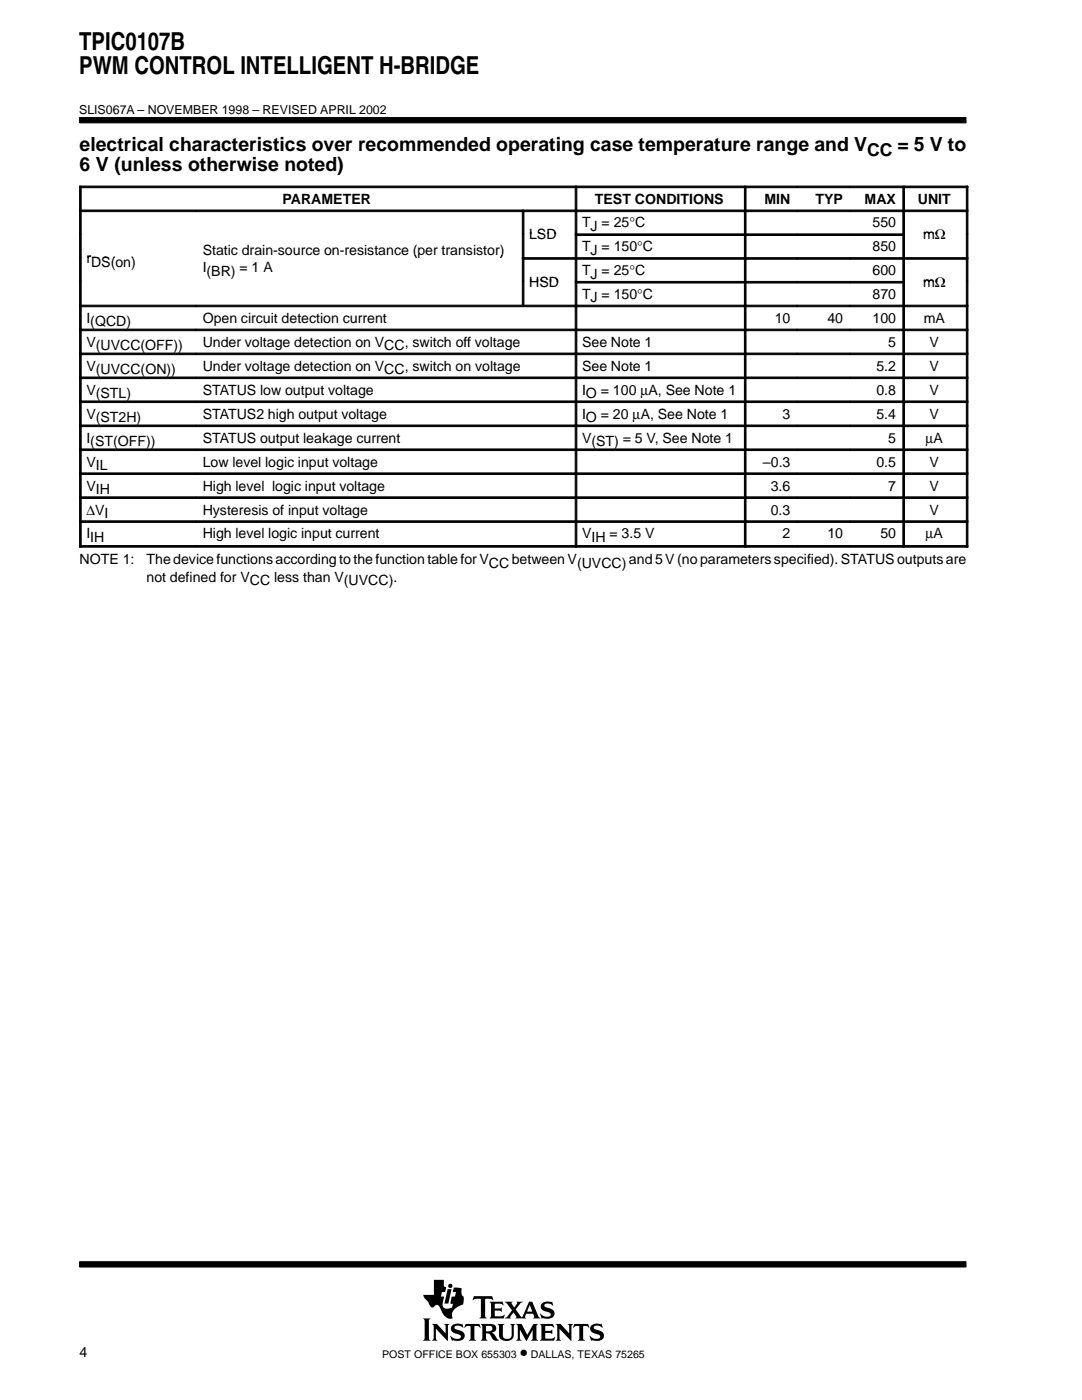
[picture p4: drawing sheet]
<svg xmlns="http://www.w3.org/2000/svg" width="216mm" height="279mm" viewBox="0 0 216 279" stroke-linecap="round" stroke-linejoin="round" font-family="sans-serif">
<g fill="#000" stroke="#000" stroke-width=".2">
<path d="M15.9 23.5h176.9v1h-176.9z" fill-rule="evenodd"/>
<path d="M15.9 251.8h176.9v1.1h-176.9z" fill-rule="evenodd"/>
</g>
<g fill="#000">
<path d="M89.3 257.3h.8l-.6 2.9h-.8z"/>
<path d="M84.4 263.1h1.5l-.3 .4v3.7l.3 .4h-1.5l.3-.6v-3.4z" fill-rule="evenodd"/>
<path d="M86.2 264.2h1l1.7 1.9v-1.5l-.3-.4h1.1l-.3 .4v3l-2.4-2.4v2l.3 .4h-1.1l.3-.6v-2.3z" fill-rule="evenodd"/>
<path d="M86.6 255.4h2v1.3l.4 .2-.2 1h-.6l-.2 .9h.6l-.2 1.1a1.11 1.11 0 0 0 .3 1.2l.6 .1 .9-.3 .2-.7-.5-.1 .2-1.3h.7l.2-.9h-.7l.3-1 1.5 .2v1l.1 .4 .3 .3v.9a.54 .54 0 0 1-.4 .7l-.4 .2a2.35 2.35 0 0 0-1.5 1.6v.4a.29 .29 0 0 1 .1 .3 .29 .29 0 0 1-.2 .3h-.1a2.21 2.21 0 0 1-2-1.9l-.1-.1a.68 .68 0 0 0-.5-.7 .68 .68 0 0 0-.8 .4 .88 .88 0 0 1-1.1-.9l-.8-.9-.2-.7h2.1z" fill-rule="evenodd"/>
<path d="M90.2 264.5a2.17 2.17 0 0 1 1.9-.2l.1-.1 .3 .8-.8-.4h-.7a.36 .36 0 0 0-.3 .4 .36 .36 0 0 0 .4 .3l.3 .1a1.19 1.19 0 0 1 1.3 1.5l-.1 .1a1.23 1.23 0 0 1-1.1 .6l-1.1-.1-.2 .1-.4-1h.1a1.37 1.37 0 0 0 2.1 .3 .6 .6 0 0 0-.8-.7 1.08 1.08 0 0 1-1-.5 1.08 1.08 0 0 1 0-1.1z" fill-rule="evenodd"/>
<path d="M92.9 264.2h2.8l.2 .8-.5-.4h-.6l-.1 .2v2.4l.3 .4h-1.4l.2-.3 .1-.3v-2.3l-.7-.1-.6 .4z" fill-rule="evenodd"/>
<path d="M94.6 258.7h3.6l.2 .8-.7-.3-.9 .1v3.4l.3 .4h-1.4l.3-.4v-3.4l-1-.1-.7 .3z" fill-rule="evenodd"/>
<path d="M95.9 264.2h2.1a.85 .85 0 0 1 1 .8 .85 .85 0 0 1-.9 .9l.4 .3 .7 1 .4 .2-.2 .1a1.11 1.11 0 0 1-1.4-.9l-.3-.4-.7-.1v1l.3 .5h-1.4l.3-.6v-2.3z" fill-rule="evenodd"/>
<path d="M97.7 259.8h2.6l.2 .7-.7-.3-1.1 .1v.8h1.1l.3-.2v.9l-.3-.2h-1.1v1l.1 .1h1.3l.5-.3h.1l-.2 .7h-2.8l.3-.5v-2.3z" fill-rule="evenodd"/>
<path d="M99.3 264.2h1.3l-.3 .4 .1 2.2 .2 .3 .8 .1a.73 .73 0 0 0 .7-.8v-1.8l-.3-.4h1l-.3 .4v1.9a1.56 1.56 0 0 1-1.3 1.2 1.56 1.56 0 0 1-1.5-.7l-.1-2.4z" fill-rule="evenodd"/>
<path d="M103 264.2h1.1l1.1 2.2 1.2-2.2h.9l-.3 .4v2.6l.4 .4h-1.4l.3-.4v-1.8l-1.3 2.2-1.3-2.2v1.7l.4 .5h-1.1l.3-.6v-2.3z" fill-rule="evenodd"/>
<path d="M100.7 259.8h1.6l-.2 .4 .5 .7 .6-.8-.1-.3h1.2l-.5 .3-.9 1.2 1 1.5a.22 .22 0 0 0 .3 .1 .22 .22 0 0 0 .1-.3l1.3-2.8h.6l1.2 2.9 .4 .4-1.4-.1a.24 .24 0 0 0 .2-.1 .24 .24 0 0 0 0-.3l-.2-.4h-1.4l-.3 .6 .3 .3h-2.2l.2-.3-.5-.9-.7 .9 .2 .3h-1.3l.5-.4 1-1.2z" fill-rule="evenodd"/>
<path d="M108.1 260.2l.1-.1a1.88 1.88 0 0 1 1.4-.3l.4 .1 .2-.2 .2 .8-1.1-.4a.44 .44 0 0 0-.7 .4 .44 .44 0 0 0 .6 .5 1.34 1.34 0 0 1 1.4 1.3 1.13 1.13 0 0 1-1.1 .9h-.8a.37 .37 0 0 0-.6 0l-.3-1h.1l.6 .5 .8 .1a.47 .47 0 0 0 .6-.5 .47 .47 0 0 0-.5-.4l-.2-.1a1.11 1.11 0 0 1-1.2-1.5z" fill-rule="evenodd"/>
<path d="M107.7 264.2h2.6l.2 .8-.6-.4-1.1 .1v.9h1l.4-.3v1l-.3-.3h-1.1v1.1h1.4l.5-.3-.2 .8h-2.8l.3-.6v-2.3z" fill-rule="evenodd"/>
<path d="M110.9 264.2h1l1.7 1.9v-1.5l-.3-.4h1l-.3 .4v3l-2.4-2.4v2l.3 .4h-1l.3-.4v-2.6z" fill-rule="evenodd"/>
<path d="M114.6 264.2h2.8l.2 .8-.5-.4h-.6l-.1 .2v2.4l.3 .4h-1.4l.3-.4v-2.4l-.1-.2h-.6l-.6 .4z" fill-rule="evenodd"/>
<path d="M118 264.5a2.12 2.12 0 0 1 1.9-.2l.1-.1 .3 .8-.8-.4h-.7a.35 .35 0 0 0-.3 .3 .35 .35 0 0 0 .2 .4l.5 .1a1.16 1.16 0 0 1 1.2 1.6 1.23 1.23 0 0 1-1.1 .6l-1.1-.1-.2 .1-.4-1 .9 .5 .7 .1a.47 .47 0 0 0 .6-.4 .47 .47 0 0 0-.6-.5 1.28 1.28 0 0 1-1.4-1.4z" fill-rule="evenodd"/>
<circle cx="89.9" cy="256.6" r=".43"/>
</g>
<g fill="#fff">
<path d="M105.7 260.4l.5 1.4h-1z"/>
<path d="M97 264.7l.6-.1a.56 .56 0 0 1 .7 .5 .56 .56 0 0 1-.7 .6h-.6z" fill-rule="evenodd"/>
</g>
<g fill="#000" stroke="#000" stroke-width=".2">
<path d="M15.9 37.1h.3v4.8h-.3z" fill-rule="evenodd"/>
<path d="M15.9 37.1h98.9v.4h-98.9z" fill-rule="evenodd"/>
<path d="M114.8 37.1h.3v4.8h-.3z" fill-rule="evenodd"/>
<path d="M114.8 37.1h33.7v.4h-33.7z" fill-rule="evenodd"/>
<path d="M148.5 37.1h.4v4.8h-.4z" fill-rule="evenodd"/>
<path d="M148.5 37.1h10.5v.4h-10.5z" fill-rule="evenodd"/>
<path d="M159.1 37.1h10.5v.4h-10.5z" fill-rule="evenodd"/>
<path d="M169.6 37.1h10.5v.4h-10.5z" fill-rule="evenodd"/>
<path d="M180.2 37.1h.3v4.8h-.3z" fill-rule="evenodd"/>
<path d="M180.2 37.1h12.9v.4h-12.9z" fill-rule="evenodd"/>
<path d="M192.8 37.1h.3v4.8h-.3z" fill-rule="evenodd"/>
<path d="M15.9 41.9h.3v4.8h-.3z" fill-rule="evenodd"/>
<path d="M15.9 41.9h23.2v.3h-23.2z" fill-rule="evenodd"/>
<path d="M15.9 46.7h.3v4.7h-.3z" fill-rule="evenodd"/>
<path d="M15.9 51.4h.3v4.7h-.3z" fill-rule="evenodd"/>
<path d="M15.9 56.2h.3v4.7h-.3z" fill-rule="evenodd"/>
<path d="M39.1 41.9h65.1v.3h-65.1z" fill-rule="evenodd"/>
<path d="M104.2 41.9h.3v4.8h-.3z" fill-rule="evenodd"/>
<path d="M104.2 41.9h10.6v.3h-10.6z" fill-rule="evenodd"/>
<path d="M104.2 46.7h.3v4.7h-.3z" fill-rule="evenodd"/>
<path d="M104.2 51.4h.3v4.7h-.3z" fill-rule="evenodd"/>
<path d="M104.2 51.4h10.6v.3h-10.6z" fill-rule="evenodd"/>
<path d="M104.2 56.2h.3v4.7h-.3z" fill-rule="evenodd"/>
<path d="M114.8 41.9h.3v4.8h-.3z" fill-rule="evenodd"/>
<path d="M114.8 41.9h33.7v.3h-33.7z" fill-rule="evenodd"/>
<path d="M114.8 46.7h.3v4.7h-.3z" fill-rule="evenodd"/>
<path d="M114.8 46.7h33.7v.3h-33.7z" fill-rule="evenodd"/>
<path d="M114.8 51.4h.3v4.7h-.3z" fill-rule="evenodd"/>
<path d="M114.8 51.4h33.7v.3h-33.7z" fill-rule="evenodd"/>
<path d="M114.8 56.2h.3v4.7h-.3z" fill-rule="evenodd"/>
<path d="M114.8 56.2h33.7v.3h-33.7z" fill-rule="evenodd"/>
<path d="M148.5 41.9h.4v4.8h-.4z" fill-rule="evenodd"/>
<path d="M148.5 41.9h10.5v.3h-10.5z" fill-rule="evenodd"/>
<path d="M148.5 46.7h.4v4.7h-.4z" fill-rule="evenodd"/>
<path d="M148.5 46.7h10.5v.3h-10.5z" fill-rule="evenodd"/>
<path d="M148.5 51.4h.4v4.7h-.4z" fill-rule="evenodd"/>
<path d="M148.5 51.4h10.5v.3h-10.5z" fill-rule="evenodd"/>
<path d="M148.5 56.2h.4v4.7h-.4z" fill-rule="evenodd"/>
<path d="M148.5 56.2h10.5v.3h-10.5z" fill-rule="evenodd"/>
<path d="M159.1 41.9h10.5v.3h-10.5z" fill-rule="evenodd"/>
<path d="M159.1 46.7h10.5v.3h-10.5z" fill-rule="evenodd"/>
<path d="M159.1 51.4h10.5v.3h-10.5z" fill-rule="evenodd"/>
<path d="M159.1 56.2h10.5v.3h-10.5z" fill-rule="evenodd"/>
<path d="M169.6 41.9h10.5v.3h-10.5z" fill-rule="evenodd"/>
<path d="M169.6 46.7h10.5v.3h-10.5z" fill-rule="evenodd"/>
<path d="M169.6 51.4h10.5v.3h-10.5z" fill-rule="evenodd"/>
<path d="M169.6 56.2h10.5v.3h-10.5z" fill-rule="evenodd"/>
<path d="M180.2 41.9h.3v4.8h-.3z" fill-rule="evenodd"/>
<path d="M180.2 41.9h12.9v.3h-12.9z" fill-rule="evenodd"/>
<path d="M180.2 46.7h.3v4.7h-.3z" fill-rule="evenodd"/>
<path d="M180.2 51.4h.3v4.7h-.3z" fill-rule="evenodd"/>
<path d="M180.2 51.4h12.9v.3h-12.9z" fill-rule="evenodd"/>
<path d="M180.2 56.2h.3v4.7h-.3z" fill-rule="evenodd"/>
<path d="M192.8 41.9h.3v4.8h-.3z" fill-rule="evenodd"/>
<path d="M192.8 46.7h.3v4.7h-.3z" fill-rule="evenodd"/>
<path d="M192.8 51.4h.3v4.7h-.3z" fill-rule="evenodd"/>
<path d="M192.8 56.2h.3v4.7h-.3z" fill-rule="evenodd"/>
<path d="M15.9 60.9h.3v4.8h-.3z" fill-rule="evenodd"/>
<path d="M15.9 60.9h23.2v.3h-23.2z" fill-rule="evenodd"/>
<path d="M15.9 65.7h.3v4.7h-.3z" fill-rule="evenodd"/>
<path d="M15.9 65.7h23.2v.3h-23.2z" fill-rule="evenodd"/>
<path d="M15.9 70.5h.3v4.7h-.3z" fill-rule="evenodd"/>
<path d="M15.9 70.5h23.2v.3h-23.2z" fill-rule="evenodd"/>
<path d="M15.9 75.2h.3v4.8h-.3z" fill-rule="evenodd"/>
<path d="M15.9 75.2h23.2v.4h-23.2z" fill-rule="evenodd"/>
<path d="M39.1 60.9h75.7v.3h-75.7z" fill-rule="evenodd"/>
<path d="M39.1 65.7h75.7v.3h-75.7z" fill-rule="evenodd"/>
<path d="M39.1 70.5h75.7v.3h-75.7z" fill-rule="evenodd"/>
<path d="M39.1 75.2h75.7v.4h-75.7z" fill-rule="evenodd"/>
<path d="M114.8 60.9h.3v4.8h-.3z" fill-rule="evenodd"/>
<path d="M114.8 60.9h33.7v.3h-33.7z" fill-rule="evenodd"/>
<path d="M114.8 65.7h.3v4.7h-.3z" fill-rule="evenodd"/>
<path d="M114.8 65.7h33.7v.3h-33.7z" fill-rule="evenodd"/>
<path d="M114.8 70.5h.3v4.7h-.3z" fill-rule="evenodd"/>
<path d="M114.8 70.5h33.7v.3h-33.7z" fill-rule="evenodd"/>
<path d="M114.8 75.2h.3v4.8h-.3z" fill-rule="evenodd"/>
<path d="M114.8 75.2h33.7v.4h-33.7z" fill-rule="evenodd"/>
<path d="M148.5 60.9h.4v4.8h-.4z" fill-rule="evenodd"/>
<path d="M148.5 60.9h10.5v.3h-10.5z" fill-rule="evenodd"/>
<path d="M148.5 65.7h.4v4.7h-.4z" fill-rule="evenodd"/>
<path d="M148.5 65.7h10.5v.3h-10.5z" fill-rule="evenodd"/>
<path d="M148.5 70.5h.4v4.7h-.4z" fill-rule="evenodd"/>
<path d="M148.5 70.5h10.5v.3h-10.5z" fill-rule="evenodd"/>
<path d="M148.5 75.2h.4v4.8h-.4z" fill-rule="evenodd"/>
<path d="M148.5 75.2h10.5v.4h-10.5z" fill-rule="evenodd"/>
<path d="M159.1 60.9h10.5v.3h-10.5z" fill-rule="evenodd"/>
<path d="M159.1 65.7h10.5v.3h-10.5z" fill-rule="evenodd"/>
<path d="M159.1 70.5h10.5v.3h-10.5z" fill-rule="evenodd"/>
<path d="M159.1 75.2h10.5v.4h-10.5z" fill-rule="evenodd"/>
<path d="M169.6 60.9h10.5v.3h-10.5z" fill-rule="evenodd"/>
<path d="M169.6 65.7h10.5v.3h-10.5z" fill-rule="evenodd"/>
<path d="M169.6 70.5h10.5v.3h-10.5z" fill-rule="evenodd"/>
<path d="M169.6 75.2h10.5v.4h-10.5z" fill-rule="evenodd"/>
<path d="M180.2 60.9h.3v4.8h-.3z" fill-rule="evenodd"/>
<path d="M180.2 60.9h12.9v.3h-12.9z" fill-rule="evenodd"/>
<path d="M180.2 65.7h.3v4.7h-.3z" fill-rule="evenodd"/>
<path d="M180.2 65.7h12.9v.3h-12.9z" fill-rule="evenodd"/>
<path d="M180.2 70.5h.3v4.7h-.3z" fill-rule="evenodd"/>
<path d="M180.2 70.5h12.9v.3h-12.9z" fill-rule="evenodd"/>
<path d="M180.2 75.2h.3v4.8h-.3z" fill-rule="evenodd"/>
<path d="M180.2 75.2h12.9v.4h-12.9z" fill-rule="evenodd"/>
<path d="M192.8 60.9h.3v4.8h-.3z" fill-rule="evenodd"/>
<path d="M192.8 65.7h.3v4.7h-.3z" fill-rule="evenodd"/>
<path d="M192.8 70.5h.3v4.7h-.3z" fill-rule="evenodd"/>
<path d="M192.8 75.2h.3v4.8h-.3z" fill-rule="evenodd"/>
<path d="M15.9 80h.3v4.8h-.3z" fill-rule="evenodd"/>
<path d="M15.9 80h23.2v.3h-23.2z" fill-rule="evenodd"/>
<path d="M15.9 84.8h.3v4.8h-.3z" fill-rule="evenodd"/>
<path d="M15.9 84.8h23.2v.3h-23.2z" fill-rule="evenodd"/>
<path d="M15.9 89.6h.3v4.8h-.3z" fill-rule="evenodd"/>
<path d="M15.9 89.6h23.2v.3h-23.2z" fill-rule="evenodd"/>
<path d="M15.9 94.4h.3v4.7h-.3z" fill-rule="evenodd"/>
<path d="M15.9 94.4h23.2v.3h-23.2z" fill-rule="evenodd"/>
<path d="M15.9 99.2h.3v4.7h-.3z" fill-rule="evenodd"/>
<path d="M15.9 99.2h23.2v.3h-23.2z" fill-rule="evenodd"/>
<path d="M39.1 80h75.7v.3h-75.7z" fill-rule="evenodd"/>
<path d="M39.1 84.8h75.7v.3h-75.7z" fill-rule="evenodd"/>
<path d="M39.1 89.6h75.7v.3h-75.7z" fill-rule="evenodd"/>
<path d="M39.1 94.4h75.7v.3h-75.7z" fill-rule="evenodd"/>
<path d="M39.1 99.2h75.7v.3h-75.7z" fill-rule="evenodd"/>
<path d="M114.8 80h.3v4.8h-.3z" fill-rule="evenodd"/>
<path d="M114.8 80h33.7v.3h-33.7z" fill-rule="evenodd"/>
<path d="M114.8 84.8h.3v4.8h-.3z" fill-rule="evenodd"/>
<path d="M114.8 84.8h33.7v.3h-33.7z" fill-rule="evenodd"/>
<path d="M114.8 89.6h.3v4.8h-.3z" fill-rule="evenodd"/>
<path d="M114.8 89.6h33.7v.3h-33.7z" fill-rule="evenodd"/>
<path d="M114.8 94.4h.3v4.7h-.3z" fill-rule="evenodd"/>
<path d="M114.8 94.4h33.7v.3h-33.7z" fill-rule="evenodd"/>
<path d="M114.8 99.2h.3v4.7h-.3z" fill-rule="evenodd"/>
<path d="M114.8 99.2h33.7v.3h-33.7z" fill-rule="evenodd"/>
<path d="M148.5 80h.4v4.8h-.4z" fill-rule="evenodd"/>
<path d="M148.5 80h10.5v.3h-10.5z" fill-rule="evenodd"/>
<path d="M148.5 84.8h.4v4.8h-.4z" fill-rule="evenodd"/>
<path d="M148.5 84.8h10.5v.3h-10.5z" fill-rule="evenodd"/>
<path d="M148.5 89.6h.4v4.8h-.4z" fill-rule="evenodd"/>
<path d="M148.5 89.6h10.5v.3h-10.5z" fill-rule="evenodd"/>
<path d="M148.5 94.4h.4v4.7h-.4z" fill-rule="evenodd"/>
<path d="M148.5 94.4h10.5v.3h-10.5z" fill-rule="evenodd"/>
<path d="M148.5 99.2h.4v4.7h-.4z" fill-rule="evenodd"/>
<path d="M148.5 99.2h10.5v.3h-10.5z" fill-rule="evenodd"/>
<path d="M159.1 80h10.5v.3h-10.5z" fill-rule="evenodd"/>
<path d="M159.1 84.8h10.5v.3h-10.5z" fill-rule="evenodd"/>
<path d="M159.1 89.6h10.5v.3h-10.5z" fill-rule="evenodd"/>
<path d="M159.1 94.4h10.5v.3h-10.5z" fill-rule="evenodd"/>
<path d="M159.1 99.2h10.5v.3h-10.5z" fill-rule="evenodd"/>
<path d="M169.6 80h10.5v.3h-10.5z" fill-rule="evenodd"/>
<path d="M169.6 84.8h10.5v.3h-10.5z" fill-rule="evenodd"/>
<path d="M169.6 89.6h10.5v.3h-10.5z" fill-rule="evenodd"/>
<path d="M169.6 94.4h10.5v.3h-10.5z" fill-rule="evenodd"/>
<path d="M169.6 99.2h10.5v.3h-10.5z" fill-rule="evenodd"/>
<path d="M180.2 80h.3v4.8h-.3z" fill-rule="evenodd"/>
<path d="M180.2 80h12.9v.3h-12.9z" fill-rule="evenodd"/>
<path d="M180.2 84.8h.3v4.8h-.3z" fill-rule="evenodd"/>
<path d="M180.2 84.8h12.9v.3h-12.9z" fill-rule="evenodd"/>
<path d="M180.2 89.6h.3v4.8h-.3z" fill-rule="evenodd"/>
<path d="M180.2 89.6h12.9v.3h-12.9z" fill-rule="evenodd"/>
<path d="M180.2 94.4h.3v4.7h-.3z" fill-rule="evenodd"/>
<path d="M180.2 94.4h12.9v.3h-12.9z" fill-rule="evenodd"/>
<path d="M180.2 99.2h.3v4.7h-.3z" fill-rule="evenodd"/>
<path d="M180.2 99.2h12.9v.3h-12.9z" fill-rule="evenodd"/>
<path d="M192.8 80h.3v4.8h-.3z" fill-rule="evenodd"/>
<path d="M192.8 84.8h.3v4.8h-.3z" fill-rule="evenodd"/>
<path d="M192.8 89.6h.3v4.8h-.3z" fill-rule="evenodd"/>
<path d="M192.8 94.4h.3v4.7h-.3z" fill-rule="evenodd"/>
<path d="M192.8 99.2h.3v4.7h-.3z" fill-rule="evenodd"/>
<path d="M15.9 103.9h.3v5.3h-.3z" fill-rule="evenodd"/>
<path d="M15.9 103.9h23.2v.4h-23.2z" fill-rule="evenodd"/>
<path d="M15.9 108.9h23.2v.3h-23.2z" fill-rule="evenodd"/>
<path d="M39.1 103.9h75.7v.4h-75.7z" fill-rule="evenodd"/>
<path d="M39.1 108.9h75.7v.3h-75.7z" fill-rule="evenodd"/>
<path d="M114.8 103.9h.3v5.3h-.3z" fill-rule="evenodd"/>
<path d="M114.8 103.9h33.7v.4h-33.7z" fill-rule="evenodd"/>
<path d="M114.8 108.9h33.7v.3h-33.7z" fill-rule="evenodd"/>
<path d="M148.5 103.9h.4v5.3h-.4z" fill-rule="evenodd"/>
<path d="M148.5 103.9h10.5v.4h-10.5z" fill-rule="evenodd"/>
<path d="M148.5 108.9h10.5v.3h-10.5z" fill-rule="evenodd"/>
<path d="M159.1 103.9h10.5v.4h-10.5z" fill-rule="evenodd"/>
<path d="M159.1 108.9h10.5v.3h-10.5z" fill-rule="evenodd"/>
<path d="M169.6 103.9h10.5v.4h-10.5z" fill-rule="evenodd"/>
<path d="M169.6 108.9h10.5v.3h-10.5z" fill-rule="evenodd"/>
<path d="M180.2 103.9h.3v5.3h-.3z" fill-rule="evenodd"/>
<path d="M180.2 103.9h12.9v.4h-12.9z" fill-rule="evenodd"/>
<path d="M180.2 108.9h12.9v.3h-12.9z" fill-rule="evenodd"/>
<path d="M192.8 103.9h.3v5.3h-.3z" fill-rule="evenodd"/>
</g>
<g font-size="4.9">
<text x="15.8" y="9.9">TPIC0107B</text>
<text x="15.8" y="14.8">PWM CONTROL INTELLIGENT H-BRIDGE</text>
</g>
<g font-size="3.9">
<text x="15.9" y="34.1">6 V (unless otherwise noted)</text>
<text x="15.9" y="30.2">electrical characteristics over recommended operating case temperature range and V</text>
</g>
<g font-size="3.5">
<text x="173" y="31.2">CC = 5 V to</text>
<text x="103.7" y="271">•</text>
</g>
<g font-size="2.8">
<text x="56.4" y="40.7">PARAMETER</text>
<text x="118.7" y="40.7">TEST CONDITIONS</text>
<text x="152.5" y="40.7">MIN</text>
<text x="162.7" y="40.7">TYP</text>
<text x="172.5" y="40.7">MAX</text>
<text x="183.1" y="40.7">UNIT</text>
<text x="105.6" y="47.8">LSD</text>
<text x="116.1" y="45.4">TJ = 25°C</text>
<text x="174.1" y="45.4">550</text>
<text x="184.2" y="47.8">mΩ</text>
<text x="17.2" y="52.5">rDS(on))</text>
<text x="17.2" y="52.5">rDS(</text>
<text x="40.4" y="50.8">Static drain-source on-resistance (per transistor))</text>
<text x="82.4" y="50.8">(</text>
<text x="116.1" y="50.2">TJ = 150°C</text>
<text x="174.1" y="50.2">850</text>
<text x="40.4" y="54.3">I(BR) = 1 A</text>
<text x="105.6" y="57.3">HSD</text>
<text x="116.1" y="54.9">TJ = 25°C</text>
<text x="116.1" y="59.6">TJ = 150°C</text>
<text x="174.1" y="54.9">600</text>
<text x="174.1" y="59.6">870</text>
<text x="184.2" y="57.3">mΩ</text>
<text x="17.2" y="64.4">I(QCD)</text>
<text x="40.4" y="64.4">Open circuit detection current</text>
<text x="154.6" y="64.4">10</text>
<text x="165.1" y="64.4">40</text>
<text x="174.1" y="64.4">100</text>
<text x="184.3" y="64.4">mA</text>
<text x="17.2" y="69.2">V(UVCC(OFF))</text>
<text x="40.4" y="69.2">Under voltage detection on VCC, switch off voltage</text>
<text x="116.1" y="69.2">See Note 1</text>
<text x="177.2" y="69.2">5</text>
<text x="185.5" y="69.2">V</text>
<text x="17.2" y="74">V(UVCC(ON))</text>
<text x="40.4" y="74">Under voltage detection on VCC, switch on voltage</text>
<text x="116.1" y="74">See Note 1</text>
<text x="174.9" y="74">5.2</text>
<text x="185.5" y="74">V</text>
<text x="17.2" y="78.8">V(STL)</text>
<text x="17.2" y="83.5">V(ST2H)</text>
<text x="40.4" y="78.8">STATUS low output voltage</text>
<text x="40.4" y="83.5">STATUS2 high output voltage</text>
<text x="116.1" y="78.8">IO = 100 µA, See Note 1</text>
<text x="116.1" y="83.5">IO = 20 µA, See Note 1</text>
<text x="156.1" y="83.5">3</text>
<text x="174.9" y="78.8">0.8</text>
<text x="174.9" y="83.5">5.4</text>
<text x="185.5" y="78.8">V</text>
<text x="185.5" y="83.5">V</text>
<text x="17.2" y="88.3">I(ST(OFF))</text>
<text x="40.4" y="88.3">STATUS output leakage current</text>
<text x="116.1" y="88.3">V(ST) = 5 V, See Note 1</text>
<text x="177.2" y="88.3">5</text>
<text x="184.7" y="88.3">µA</text>
<text x="17.2" y="93.1">VIL</text>
<text x="40.4" y="93.1">Low level logic input voltage</text>
<text x="152.2" y="93.1">–0.3</text>
<text x="174.9" y="93.1">0.5</text>
<text x="185.5" y="93.1">V</text>
<text x="17.2" y="97.9">VIH</text>
<text x="40.4" y="97.9">High level logic input voltage</text>
<text x="153.8" y="97.9">3.6</text>
<text x="177.2" y="97.9">7</text>
<text x="185.5" y="97.9">V</text>
<text x="17.2" y="102.7">∆VI</text>
<text x="17.2" y="107.5">IIH</text>
<text x="40.4" y="102.7">Hysteresis of input voltage</text>
<text x="40.4" y="107.5">High level logic input current</text>
<text x="116.1" y="107.5">VIH = 3.5 V</text>
<text x="153.8" y="102.7">0.3</text>
<text x="156.1" y="107.5">2</text>
<text x="165.1" y="107.5">10</text>
<text x="175.7" y="107.5">50</text>
<text x="184.7" y="107.5">µA</text>
<text x="185.5" y="102.7">V</text>
<text x="15.9" y="112.6">NOTE 1:</text>
<text x="29.2" y="112.6">The device functions according to the function table for VCC between V(UVCC) and 5 V (no parameters specified). STATUS outputs are</text>
<text x="29.2" y="116.1">not defined for VCC less than V(UVCC).</text>
<text x="15.9" y="270.8">4</text>
</g>
<text font-size="2.5" x="15.8" y="22.7">SLIS067A – NOVEMBER 1998 – REVISED APRIL 2002</text>
<g font-size="2.1">
<text x="76.3" y="271">POST OFFICE BOX 655303</text>
<text x="105.9" y="271">DALLAS, TEXAS 75265</text>
</g>
</svg>
